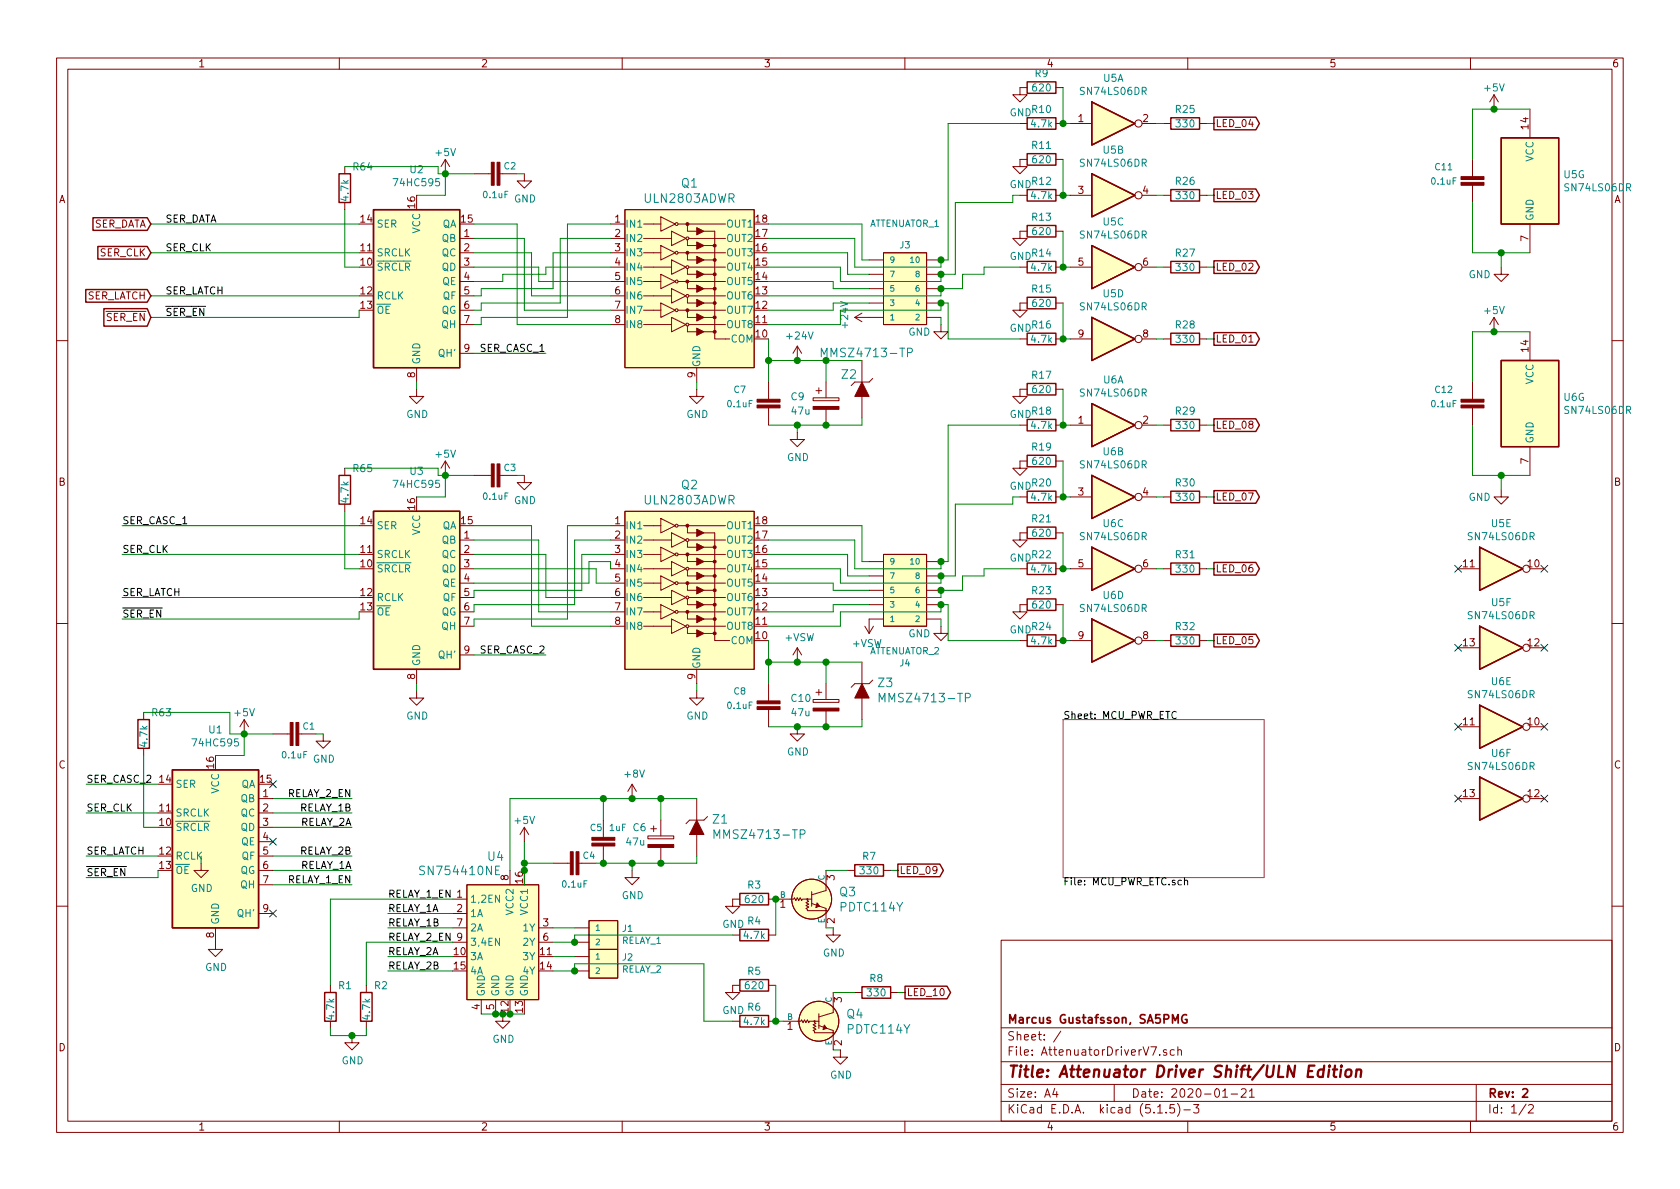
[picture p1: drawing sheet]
<svg xmlns="http://www.w3.org/2000/svg" width="297mm" height="210mm" viewBox="0 0 297 210" stroke-linecap="round" stroke-linejoin="round" font-family="sans-serif">
<g fill="none" stroke="#840000" stroke-width=".18">
<path d="M10 10.3h277v189.9h-277zM12 12.2h273v186.1h-273zM60 10.3v1.9M110 10.3v1.9M160 10.3v1.9M181.6 15.5h-1.3v1.3h1.3l-1.3 1.2-1.2-1.2h1.2M186.7 15.5h1.3M210 10.3v1.9M260 10.3v1.9M264.2 16.8l-.8 1.2M264.2 16.8v2.5M264.2 16.8l.7 1.2"/>
<path d="M270.5 19.3v5.1M61 29.5v1.2M61 35.8v1.3M78.7 28.2l-.7 1.3M78.7 28.2v2.5M78.7 28.2l.8 1.3M83.8 30.7h3.1M88.4 30.7h3M92.7 30.7v1.3h1.3l-1.3 1.3-1.3-1.3h1.3M107.9 39.6h2.6M110.5 37.1h22.8v27.9h-22.8zM113.8 39.6h3"/>
<path d="M116.8 38.3l2.6 1.3-2.6 1.3zM119.9 39.6h1.5M121.5 39.7v1.2h1.7M121.8 39.6h6.5M180.3 21.8h1.3M180.3 34.5h1.3M181.6 28.2h-1.3v1.3h1.3l-1.3 1.2-1.2-1.2h1.2M186.7 21.8h1.3M186.7 34.5h1.3M186.7 28.2h1.3M189.2 21.8h3.8M189.2 34.5h3.8"/>
<path d="M201.9 21.8h2.6M201.9 34.5h2.6M205.7 21.8h1.3M205.7 34.5h1.3M212.1 21.8h1.3M212.1 34.5h1.3M260.3 28.2v3M260.3 32.8v3M270.5 39.6v5.1M81.3 47.2h2.5M81.3 42.2h2.5M81.3 44.7h2.5"/>
<path d="M81.3 49.8h2.5M81.3 52.3h2.5M81.3 54.9h2.5M81.3 57.4h2.5M107.9 47.2h2.6M107.9 42.2h2.6M107.9 44.7h2.6M107.9 49.8h2.6M107.9 52.3h2.6M107.9 54.9h2.6M107.9 57.4h2.6M113.8 47.2h4.9"/>
<path d="M113.8 42.2h4.9M113.8 44.7h3M113.8 49.8h3M113.8 52.3h4.9M113.8 54.9h3M113.8 57.4h4.9M116.8 53.6l2.6 1.3-2.6 1.2zM116.8 48.5l2.6 1.3-2.6 1.2zM116.8 43.4l2.6 1.3-2.6 1.3zM118.7 56.1l2.6 1.3-2.6 1.3zM118.7 51l2.6 1.3-2.6 1.3zM118.7 46l2.6 1.2-2.6 1.3z"/>
<path d="M118.7 40.9l2.6 1.3-2.6 1.2zM119.9 44.7h1.5M119.9 49.8h1.5M119.9 54.9h1.5M121.5 57.7v1h1.7M121.5 55v1.1h1.7M121.5 52.6v1h1.7M121.5 49.9v1.1h1.7M121.5 47.5v1h1.7M121.5 44.8v1.2h1.7M121.5 42.4v1h1.7M121.8 47.2h6.5"/>
<path d="M121.8 42.2h6.5M121.8 44.7h6.5M121.8 49.8h6.5M121.8 52.3h6.5M121.8 54.9h6.5M121.8 57.4h6.5M124.5 40.9h1.9v19h2.6M124.5 53.6h1.9M124.5 56.1h1.9M124.5 51h1.9M124.5 48.5h1.9M124.5 46h1.9"/>
<path d="M124.5 58.7h1.9M124.5 43.4h1.9M151.1 56.1l1.3 .8M151.1 56.1h5.1M152.4 55.4l-1.3 .7M153.7 53.6h2.5M153.7 51h2.5M153.7 48.5h2.5M153.7 46h2.5M156.2 44.7h7.6v12.7h-7.6zM163.8 53.6h2.6M163.8 56.1h2.6"/>
<path d="M163.8 51h2.6M163.8 48.5h2.6M163.8 46h2.6M166.4 57.4v1.3h1.2l-1.2 1.2-1.3-1.2h1.3M180.3 59.9h1.3M180.3 47.2h1.3M181.6 53.6h-1.3v1.3h1.3l-1.3 1.2-1.2-1.2h1.2M181.6 40.9h-1.3v1.3h1.3l-1.3 1.2-1.2-1.2h1.2M186.7 59.9h1.3M186.7 47.2h1.3M186.7 53.6h1.3M186.7 40.9h1.3"/>
<path d="M189.2 59.9h3.8M189.2 47.2h3.8M201.9 59.9h2.6M201.9 47.2h2.6M205.7 59.9h1.3M205.7 47.2h1.3M212.1 59.9h1.3M212.1 47.2h1.3M264.2 56.1v2.6M264.2 56.1l-.8 1.3M264.2 56.1l.7 1.3M265.4 47.2v1.3h1.3l-1.3 1.3-1.2-1.3h1.2"/>
<path d="M270.5 58.7v5M10 60.2h2M73.7 68.8v1.3h1.2l-1.2 1.3-1.3-1.3h1.3M73.7 65v2.6M81.3 62.5h2.5M123.2 68.8v1.3h1.3l-1.3 1.3-1.3-1.3h1.3M123.2 65v2.6M135.9 67.6v3M135.9 72.1v3.1M141 76.4v1.3h1.2l-1.2 1.3-1.3-1.3h1.3M141 61.2l-.8 1.3M141 61.2v2.5"/>
<path d="M141 61.2l.7 1.3M143.8 70.4h4.5v.5h-4.5zM144.3 69.1h1M144.8 68.6v1M146 67.6v2.8M146 72.4v2.8M152.4 63.7v3.9M152.4 70.1v3.8M154.3 66.9l-.6 .7h-2.6l-.6 .6M180.3 75.2h1.3M181.6 68.8h-1.3v1.3h1.3l-1.3 1.3-1.2-1.3h1.2M186.7 68.8h1.3"/>
<path d="M186.7 75.2h1.3M189.2 75.2h3.8M201.9 75.2h2.6M205.7 75.2h1.3M212.1 75.2h1.3M260.3 67.6v3M260.3 72.1v3.1M270.5 79v5.1M285 60.2h2M61 82.8v1.3M61 89.1v1.3M78.7 81.5v2.6"/>
<path d="M78.7 81.5l-.7 1.3M78.7 81.5l.8 1.3M81.3 98h2.5M81.3 95.5h2.5M83.8 84.1h3.1M88.4 84.1h3M92.7 84.1v1.2h1.3l-1.3 1.3-1.3-1.3h1.3M107.9 98h2.6M107.9 95.5h2.6M107.9 93h2.6M110.5 90.4h22.8v28h-22.8zM113.8 98h3"/>
<path d="M113.8 95.5h4.9M113.8 93h3M116.8 96.8l2.6 1.2-2.6 1.3zM116.8 91.7l2.6 1.3-2.6 1.2zM118.7 99.3l2.6 1.3-2.6 1.2zM118.7 94.2l2.6 1.3-2.6 1.3zM119.9 98h1.5M119.9 93h1.5M121.5 98.2v1.1h1.7M121.5 95.8v1h1.7M121.5 93.1v1.1h1.7M121.8 98h6.5"/>
<path d="M121.8 95.5h6.5M121.8 93h6.5M124.5 94.2h1.9v19.1h2.6M124.5 99.3h1.9M124.5 96.8h1.9M153.7 99.3h2.5M156.2 98h7.6v12.7h-7.6zM163.8 99.3h2.6M180.3 87.9h1.3M181.6 81.5h-1.3v1.3h1.3l-1.3 1.3-1.2-1.3h1.2M181.6 94.2h-1.3v1.3h1.3l-1.3 1.3-1.2-1.3h1.2M186.7 94.2h1.3"/>
<path d="M186.7 87.9h1.3M186.7 81.5h1.3M189.2 87.9h3.8M201.9 87.9h2.6M205.7 87.9h1.3M212.1 87.9h1.3M265.4 86.6v1.3h1.3l-1.3 1.2-1.2-1.2h1.2M10 110.3h2M73.7 118.4v2.5M81.3 100.6h2.5M81.3 110.7h2.5M81.3 108.2h2.5"/>
<path d="M81.3 105.7h2.5M81.3 103.1h2.5M81.3 115.8h2.5M107.9 100.6h2.6M107.9 110.7h2.6M107.9 108.2h2.6M107.9 105.7h2.6M107.9 103.1h2.6M113.8 100.6h4.9M113.8 110.7h4.9M113.8 108.2h3M113.8 105.7h4.9"/>
<path d="M113.8 103.1h3M116.8 106.9l2.6 1.3-2.6 1.3zM116.8 101.8l2.6 1.3-2.6 1.3zM118.7 109.5l2.6 1.2-2.6 1.3zM118.7 104.4l2.6 1.3-2.6 1.2zM119.9 108.2h1.5M119.9 103.1h1.5M121.5 111v1h1.7M121.5 108.3v1.2h1.7M121.5 105.9v1h1.7M121.5 103.2v1.2h1.7M121.5 100.8v1h1.7"/>
<path d="M121.8 100.6h6.5M121.8 110.7h6.5M121.8 108.2h6.5M121.8 105.7h6.5M121.8 103.1h6.5M123.2 118.4v2.5M124.5 112h1.9M124.5 109.5h1.9M124.5 106.9h1.9M124.5 104.4h1.9M124.5 101.8h1.9M141 114.5v2.6"/>
<path d="M141 114.5l-.8 1.3M141 114.5l.7 1.3M152.4 117.1v3.8M152.9 110.7l.8 1.3M153.7 106.9h2.5M153.7 104.4h2.5M153.7 101.8h2.5M154.4 110.7l-.7 1.3M156.2 109.5h-2.5v2.5M163.8 109.5h2.6M163.8 106.9h2.6M163.8 104.4h2.6"/>
<path d="M163.8 101.8h2.6M166.4 110.7v1.3h1.2l-1.2 1.3-1.3-1.3h1.3M180.3 113.3h1.3M180.3 100.6h1.3M181.6 106.9h-1.3v1.3h1.3l-1.3 1.3-1.2-1.3h1.2M186.7 113.3h1.3M186.7 100.6h1.3M186.7 106.9h1.3M189.2 113.3h3.8M189.2 100.6h3.8M201.9 113.3h2.6M201.9 100.6h2.6"/>
<path d="M205.7 113.3h1.3M205.7 100.6h1.3M212.1 113.3h1.3M212.1 100.6h1.3M257.8 100.6h3.8M257.8 114.5h3.8M270.5 100.6h2.5M270.5 114.5h2.5M285 110.3h2M25.4 126v1.2M25.4 132.3v1.3M43.2 127.2l-.8 1.3"/>
<path d="M43.2 127.2v2.6M43.2 127.2l.7 1.3M48.3 129.8h3M52.8 129.8h3.1M57.1 129.8v1.3h1.3l-1.3 1.2-1.2-1.2h1.2M73.7 122.2v1.2h1.2l-1.2 1.3-1.3-1.3h1.3M111.8 138.7l-.8 1.2M111.8 138.7v2.5M111.8 138.7l.7 1.2M123.2 122.2v1.2h1.3l-1.3 1.3-1.3-1.3h1.3M135.9 120.9v3M135.9 125.5v3"/>
<path d="M141 128.5v1.3h1.2l-1.2 1.3-1.3-1.3h1.3M143.8 123.7h4.5v.5h-4.5zM144.3 122.4h1M144.8 121.9v1M146 120.9v2.8M146 125.7v2.8M152.4 123.4v3.8M154.3 120.3l-.6 .6h-2.6l-.6 .6M257.8 128.5h3.8M270.5 128.5h2.5M35.6 152.6v1.3h1.2l-1.2 1.3-1.3-1.3h1.3M45.7 141.2h2.6"/>
<path d="M45.7 143.8h2.6M45.7 146.3h2.6M45.7 148.8h2.6M45.7 151.4h2.6M45.7 153.9h2.6M45.7 156.5h2.6M80 159h2.5M82.5 156.5h12.7v20.3h-12.7zM90.2 153.9v2.6M92.7 146.3l-.8 1.3M92.7 146.3v2.5M92.7 146.3l.8 1.3"/>
<path d="M97.8 152.6h3M102.4 152.6h3M106.7 145v3.1M106.7 149.6v3M111.8 153.9v1.3h1.2l-1.2 1.3-1.3-1.3h1.3M114.6 147.8h4.5v.5h-4.5zM115.1 146.6h1M115.6 146v1.1M116.8 145v2.8M116.8 149.9v2.7M123.2 141.2v3.8M123.2 147.6v3.8"/>
<path d="M125.1 144.4l-.6 .6h-2.6l-.6 .7M130.8 159h-1.3v1.3h1.3l-1.3 1.2-1.2-1.2h1.2M135.9 159h4.4l.2-.3 .2 .6 .3-.6 .2 .6 .3-.6 .2 .6 .2-.3h1.6M142.7 159v.3l.3 .1-.5 .2 .5 .3-.5 .2 .5 .3-.5 .2 .2 .2v.2h3.3M143.5 159.8l2.5 .8v3.5M143.5 157.7v2.6M146 153.9v3.6l-2.5 .7M149.9 153.9h1.2M156.2 153.9h1.3M257.8 141.2h3.8M270.5 141.2h2.5M10 160.2h2"/>
<path d="M38.1 164.1v3.8h1.3l-1.3 1.3-1.3-1.3h1.3M45.7 161.5h2.6M58.4 174.2v1.3M64.8 174.2v1.3M80 161.5h2.5M80 164.1h2.5M80 166.6h2.5M85.1 176.8v2.5M87.6 176.8v2.5M88.9 179.3v1.3h1.3l-1.3 1.3-1.3-1.3h1.3M95.2 164.1h2.6M95.2 166.6h2.6"/>
<path d="M101.6 164.1h2.5M101.6 166.6h2.5M101.6 169.2h2.5M101.6 171.7h2.5M104.1 162.8h5.1v5.1h-5.1zM104.1 167.9h5.1v5.1h-5.1zM129.5 165.3h1.3M130.8 174.2h-1.3v1.3h1.3l-1.3 1.3-1.2-1.3h1.2M135.9 174.2h1.3M135.9 165.3h1.3M144.8 179.3v2.6M147.3 164.1v1.2h1.3l-1.3 1.3-1.3-1.3h1.3"/>
<path d="M147.3 175.5v3.6l-2.5 .7M151.1 175.5h1.3M157.5 175.5h1.2M177 166.3h108v32h-108zM285 160.2h2M58.4 180.6v1.3M60 198.3v1.9M62.2 183.1v1.3h1.3l-1.3 1.3-1.2-1.3h1.2M64.8 180.6v1.3M110 198.3v1.9M129.5 180.6h1.3M135.9 180.6h1.3"/>
<path d="M138.4 180.6h3.2l.1-.3 .3 .5 .2-.5 .3 .5 .2-.5 .3 .5 .1-.2h1.7M144 180.6v.2l.3 .2-.5 .2 .5 .3-.5 .2 .5 .3-.5 .2 .2 .2v.2h3.3M144.8 181.4l2.5 .8v3.5M148.6 185.7v1.2h1.3l-1.3 1.3-1.3-1.3h1.3M160 198.3v1.9M177 194.8h108M177 191.8h108M177 187.8h108M177 181.8h108M186.5 192.5l-.4 1h1M186.8 193v1M187.6 182.3l-1.3 2"/>
<path d="M197 191.8v3M204.7 196.8h.8M205.1 186.5v.1M206.2 196.7v.1M206.2 185.7l-.3-.1-.2 .2 .1 .2 .4 .2v.3h-.5M207.6 195.3h-.7l-.1 .7 .2-.1 .5 .1 .2 .2-.1 .5-.2 .1-.6-.1M207.6 185.7l-.4-.1-.3 .3 .1 .6 .2 .1 .4-.1M208.2 195.1a1.71 1.71 0 0 1 0 2.3M208.3 185.7l.2-.1 .3 .1 .1 .9M208.3 185.1v1.5M209.3 196.3h1.2M210 198.3v1.9"/>
<path d="M211 195.3h1l-.5 .6 .4 .1v.7l-.2 .1-.7-.1M216.2 193l.4-.5v1.5M216.2 194h.8M217.7 193.5h1.1M219.5 192.7l.2-.2h.3l.3 .2v.3v.2l-.9 .8h.9M220.9 193l.4-.5v1.5M220.9 194h.9M260 198.3v1.9M261 191.8v6.5M269.8 195.2l-1.2 2M270.3 195.5l.2-.2h.3l.3 .5-.9 1h.9"/>
<circle cx="119.6" cy="39.6" r=".25"/>
<circle cx="201.3" cy="34.5" r=".63"/>
<circle cx="201.3" cy="21.8" r=".63"/>
<circle cx="119.6" cy="54.9" r=".25"/>
<circle cx="119.6" cy="49.8" r=".25"/>
<circle cx="119.6" cy="44.7" r=".25"/>
<circle cx="121.5" cy="57.4" r=".25"/>
<circle cx="121.5" cy="47.2" r=".25"/>
<circle cx="121.5" cy="52.3" r=".25"/>
<circle cx="121.5" cy="42.2" r=".25"/>
<circle cx="201.3" cy="59.9" r=".63"/>
<circle cx="201.3" cy="47.2" r=".63"/>
<circle cx="201.3" cy="75.2" r=".63"/>
<circle cx="119.6" cy="93" r=".25"/>
<circle cx="119.6" cy="98" r=".25"/>
<circle cx="121.5" cy="95.5" r=".25"/>
<circle cx="201.3" cy="87.9" r=".63"/>
<circle cx="119.6" cy="103.1" r=".25"/>
<circle cx="119.6" cy="108.2" r=".25"/>
<circle cx="121.5" cy="100.6" r=".25"/>
<circle cx="121.5" cy="105.7" r=".25"/>
<circle cx="121.5" cy="110.7" r=".25"/>
<circle cx="201.3" cy="100.6" r=".63"/>
<circle cx="201.3" cy="113.3" r=".63"/>
<circle cx="269.9" cy="100.6" r=".63"/>
<circle cx="269.9" cy="114.5" r=".63"/>
<circle cx="269.9" cy="128.5" r=".63"/>
<circle cx="142.7" cy="159" r=".1"/>
<circle cx="143.5" cy="159" r="3.5"/>
<circle cx="269.9" cy="141.2" r=".63"/>
<circle cx="146.1" cy="161" r=".08"/>
<circle cx="144" cy="180.6" r=".1"/>
<circle cx="144.8" cy="180.6" r="3.5"/>
<circle cx="147.3" cy="182.6" r=".08"/>
</g>
<path d="M209.8 179.5a.73 .73 0 0 0-.9 .5 .73 .73 0 0 0 .5 .9l.5-.1v-.5h-.3M207.3 180.9v-1.5l.5 1.1 .5-1.1v1.5M269.2 192.7l.3-.2h.3l.3 .5-.9 1h.9" fill="none" stroke="#840000" stroke-width=".3"/>
<path d="M234 189.2a.68 .68 0 0 0-1 .3v.6l.1 .2 .2 .1 .6-.1M234.1 188.4l-.2 2M235 189.1l-.2 1.3M235.1 188.4v.2l.1-.1-.1-.1v.2M235.7 189.1h.7M236 188.4l-.2 1.8 .1 .1 .4 .1M237.1 189.1l-.2 1.3M237.2 188.4v.2M238 189.3a.53 .53 0 0 1 .6-.2 .53 .53 0 0 1 .4 .4l-.1 .6a.54 .54 0 0 1-.5 .4 .54 .54 0 0 1-.6-.4zM239.9 189.3a.5 .5 0 0 1 .8 .1l-.1 1M239.9 189.1l-.2 1.3" fill="none" stroke="#840000" stroke-width=".41"/>
<path d="M188 127.2h35.5v28h-35.5z" fill="none" stroke="#840084" stroke-width=".18"/>
<path d="M208 125.9a.6 .6 0 0 0-.9 .5 .6 .6 0 0 0 .6 .7l.3-.2M209.4 155.8l.2-.2 .3 .1 .1 .8M209.4 155.2v1.3" fill="none" stroke="#000" stroke-width=".18"/>
<g fill="none" stroke="#840000" stroke-width=".25">
<path d="M181.6 14.5h5.1v2h-5.1zM193 18l7.7 3.8-7.7 3.8zM16.4 38.5h9.6l.7 1.1-.7 1.1h-9.6zM59.9 30.7h2.1v5.1h-2.1zM66 37.1h15.3v27.9h-15.3zM181.6 20.8h5.1v2.1h-5.1zM181.6 39.9h5.1v2h-5.1zM181.6 27.2h5.1v2h-5.1zM181.6 33.5h5.1v2.1h-5.1zM193 30.7l7.7 3.8-7.7 3.8zM207 33.5h5.1v2.1h-5.1zM207 20.8h5.1v2.1h-5.1z"/>
<path d="M214.6 20.7h7.4l.7 1.1-.7 1.2h-7.4zM214.6 33.4h7.4l.7 1.1-.7 1.2h-7.4zM265.4 24.4h10.2v15.2h-10.2zM15.2 51.2h10.8l.7 1.1-.7 1.1h-10.8zM17.3 43.6h8.7l.7 1.1-.7 1.1h-8.7zM18.4 54.6h7.6l.7 1.5-.7 1.6h-7.6zM181.6 52.6h5.1v2h-5.1zM181.6 58.9h5.1v2.1h-5.1zM181.6 46.2h5.1v2.1h-5.1zM193 56.1l7.7 3.8-7.7 3.8zM193 43.4l7.7 3.8-7.7 3.8zM207 58.9h5.1v2.1h-5.1z"/>
<path d="M207 46.2h5.1v2.1h-5.1zM214.6 46.1h7.4l.7 1.1-.7 1.2h-7.4zM214.6 58.8h7.4l.7 1.1-.7 1.2h-7.4zM181.6 67.8h5.1v2h-5.1zM181.6 74.2h5.1v2h-5.1zM193 71.4l7.7 3.8-7.7 3.8zM207 74.2h5.1v2h-5.1zM214.6 74.1h7.4l.7 1.1-.7 1.1h-7.4zM265.4 63.7h10.2v15.3h-10.2zM59.9 84.1h2.1v5h-2.1zM66 90.4h15.3v28h-15.3zM181.6 93.2h5.1v2h-5.1z"/>
<path d="M181.6 86.9h5.1v2h-5.1zM181.6 80.5h5.1v2h-5.1zM181.6 99.6h5.1v2h-5.1zM193 96.8l7.7 3.8-7.7 3.8zM193 84.1l7.7 3.8-7.7 3.8zM207 99.6h5.1v2h-5.1zM207 86.9h5.1v2h-5.1zM214.6 86.8h7.4l.7 1.1-.7 1.1h-7.4zM214.6 99.5h7.4l.7 1.1-.7 1.1h-7.4zM261.6 96.8l7.6 3.8-7.6 3.8zM181.6 112.3h5.1v2h-5.1zM181.6 105.9h5.1v2h-5.1z"/>
<path d="M193 109.5l7.7 3.8-7.7 3.8zM207 112.3h5.1v2h-5.1zM214.6 112.2h7.4l.7 1.1-.7 1.1h-7.4zM261.6 110.7l7.6 3.8-7.6 3.9zM24.4 127.2h2v5.1h-2zM30.5 136.1h15.2v28h-15.2zM261.6 137.4l7.6 3.8-7.6 3.8zM261.6 124.7l7.6 3.8-7.6 3.8zM130.8 158h5.1v2h-5.1zM151.1 152.9h5.1v2h-5.1zM158.7 152.8h7.5l.6 1.1-.6 1.1h-7.5zM57.4 175.5h2v5.1h-2z"/>
<path d="M63.8 175.5h2v5.1h-2zM130.8 173.2h5.1v2.1h-5.1zM130.8 179.6h5.1v2h-5.1zM130.8 164.3h5.1v2.1h-5.1zM152.4 174.5h5.1v2h-5.1zM160 174.4h7.4l.7 1.1-.7 1.1h-7.4z"/>
</g>
<g fill="#ffffc2" stroke="#ffffc2" stroke-width=".18">
<path d="M193 109.5l7.7 3.8-7.7 3.8z"/>
<path d="M261.6 96.8l7.6 3.8-7.6 3.8z"/>
<path d="M193 18l7.7 3.8-7.7 3.8z"/>
<path d="M82.5 156.5h12.7v20.3h-12.7z"/>
<path d="M193 96.8l7.7 3.8-7.7 3.8z"/>
<path d="M156.2 44.7h7.6v12.7h-7.6z"/>
<path d="M30.5 136.1h15.2v28h-15.2z"/>
<path d="M66 37.1h15.3v27.9h-15.3z"/>
<path d="M193 30.7l7.7 3.8-7.7 3.8z"/>
<path d="M265.4 24.4h10.2v15.2h-10.2z"/>
<path d="M110.5 37.1h22.8v27.9h-22.8z"/>
<path d="M110.5 90.4h22.8v28h-22.8z"/>
<path d="M193 71.4l7.7 3.8-7.7 3.8z"/>
<path d="M193 84.1l7.7 3.8-7.7 3.8z"/>
<path d="M104.1 162.8h5.1v5.1h-5.1z"/>
<path d="M104.1 167.9h5.1v5.1h-5.1z"/>
<path d="M261.6 137.4l7.6 3.8-7.6 3.8z"/>
<path d="M261.6 124.7l7.6 3.8-7.6 3.8z"/>
<path d="M193 56.1l7.7 3.8-7.7 3.8z"/>
<path d="M193 43.4l7.7 3.8-7.7 3.8z"/>
<path d="M261.6 110.7l7.6 3.8-7.6 3.9z"/>
<path d="M66 90.4h15.3v28h-15.3z"/>
<path d="M265.4 63.7h10.2v15.3h-10.2z"/>
<path d="M156.2 98h7.6v12.7h-7.6z"/>
<circle cx="143.5" cy="159" r="3.5"/>
<circle cx="144.8" cy="180.6" r="3.5"/>
</g>
<g fill="#840000" stroke="#840000" stroke-width=".18">
<path d="M144.5 159.7l.4 .6-.7 .2z"/>
<path d="M145.7 181.2l.5 .7-.7 .2z"/>
<path d="M133.9 71.6h4v.5h-4z"/>
<path d="M133.9 70.6h4v.5h-4z"/>
<path d="M123.2 145l1.3 2.6h-2.6z"/>
<path d="M104.6 149.1h4.1v.5h-4.1z"/>
<path d="M104.6 148.1h4.1v.5h-4.1z"/>
<path d="M152.4 67.6l1.3 2.5h-2.6z"/>
<path d="M114.6 149.3h4.5v.6h-4.5z"/>
<path d="M143.8 125.2h4.5v.5h-4.5z"/>
<path d="M143.8 71.9h4.5v.5h-4.5z"/>
<path d="M258.3 32.3h4.1v.5h-4.1z"/>
<path d="M258.3 31.2h4.1v.5h-4.1z"/>
<path d="M52.3 127.8h.5v4h-.5z"/>
<path d="M51.3 127.8h.5v4h-.5z"/>
<path d="M87.9 28.7h.5v4.1h-.5z"/>
<path d="M86.9 28.7h.5v4.1h-.5z"/>
<path d="M101.9 150.6h.5v4.1h-.5z"/>
<path d="M100.8 150.6h.5v4.1h-.5z"/>
<path d="M123.2 58l1.3 .7-1.3 .6z"/>
<path d="M123.2 55.5l1.3 .6-1.3 .7z"/>
<path d="M123.2 53l1.3 .6-1.3 .6z"/>
<path d="M123.2 50.4l1.3 .6-1.3 .7z"/>
<path d="M123.2 47.9l1.3 .6-1.3 .6z"/>
<path d="M123.2 45.3l1.3 .7-1.3 .6z"/>
<path d="M123.2 42.8l1.3 .6-1.3 .7z"/>
<path d="M123.2 40.3l1.3 .6-1.3 .6z"/>
<path d="M123.2 111.4l1.3 .6-1.3 .6z"/>
<path d="M123.2 108.8l1.3 .7-1.3 .6z"/>
<path d="M123.2 106.3l1.3 .6-1.3 .7z"/>
<path d="M123.2 103.8l1.3 .6-1.3 .6z"/>
<path d="M123.2 101.2l1.3 .6-1.3 .7z"/>
<path d="M123.2 98.7l1.3 .6-1.3 .6z"/>
<path d="M123.2 96.1l1.3 .7-1.3 .6z"/>
<path d="M123.2 93.6l1.3 .6-1.3 .7z"/>
<path d="M133.9 125h4v.5h-4z"/>
<path d="M133.9 123.9h4v.6h-4z"/>
<path d="M258.3 71.6h4.1v.5h-4.1z"/>
<path d="M258.3 70.6h4.1v.5h-4.1z"/>
<path d="M87.9 82h.5v4.1h-.5z"/>
<path d="M86.9 82h.5v4.1h-.5z"/>
<path d="M152.4 120.9l1.3 2.5h-2.6z"/>
<circle cx="121.5" cy="54.9" r=".25"/>
<circle cx="121.5" cy="49.8" r=".25"/>
<circle cx="121.5" cy="44.7" r=".25"/>
<circle cx="121.5" cy="39.6" r=".25"/>
<circle cx="126.4" cy="58.7" r=".25"/>
<circle cx="126.4" cy="56.1" r=".25"/>
<circle cx="126.4" cy="53.6" r=".25"/>
<circle cx="126.4" cy="51" r=".25"/>
<circle cx="126.4" cy="48.5" r=".25"/>
<circle cx="126.4" cy="46" r=".25"/>
<circle cx="126.4" cy="43.4" r=".25"/>
<circle cx="121.5" cy="108.2" r=".25"/>
<circle cx="121.5" cy="103.1" r=".25"/>
<circle cx="121.5" cy="98" r=".25"/>
<circle cx="121.5" cy="93" r=".25"/>
<circle cx="126.4" cy="112" r=".25"/>
<circle cx="126.4" cy="109.5" r=".25"/>
<circle cx="126.4" cy="106.9" r=".25"/>
<circle cx="126.4" cy="104.4" r=".25"/>
<circle cx="126.4" cy="101.8" r=".25"/>
<circle cx="126.4" cy="99.3" r=".25"/>
<circle cx="126.4" cy="96.8" r=".25"/>
</g>
<path d="M145.2 63.1v-1.5l.5 1.1 .5-1.1v1.5M160.5 62.4l.7-.1 .1-.2-.1-.4-.2-.1h-.5v1.5M155.4 124.1v-1.5l.6 1.1 .5-1.1v1.5M170.7 123.4l.7-.1 .2-.2-.1-.4-.2-.1h-.6v1.5M126.2 148.3v-1.6l.5 1.1 .6-1.1v1.6M141.5 147.5l.7-.1 .1-.2v-.3l-.2-.2h-.6v1.6" fill="none" stroke="#008484" stroke-width=".18"/>
<g fill="none" stroke="#008400" stroke-width=".18">
<path d="M188 15.5v6.3h1.2M270.5 19.3h-10.2v8.9M26.7 39.6h36.8M61 37.1v10.1h2.5M61 29.5h16.5v1.2h6.3M78.7 30.7v3.8h-5M83.8 39.6h7.6v17.8h16.5M91.4 30.7h1.3M107.9 39.6h-7.6v16.5h-15.2v1.3h-1.3M135.9 39.6h16.5v6.4h1.3M180.3 21.8h-12.7v24.2h-1.2v1.2h-15.3v-5h-15.2M180.3 34.5h-1.2v1.3h-10.2v12.7h-2.5v1.3h-17.8v-2.6h-12.7"/>
<path d="M188 28.2v6.3h1.2M204.5 21.8h1.2M204.5 34.5h1.2M213.4 21.8h1.2M213.4 34.5h1.2M260.3 35.8v8.9h10.2M26.7 44.7h36.8M26.7 52.3h36.8M63.5 54.9v1.2h-36.8M83.8 47.2h11.4v2.6h12.7M83.8 44.7h10.2v7.6h13.9M83.8 42.2h8.9v12.7h15.2"/>
<path d="M107.9 47.2h-11.4v1.3h-7.6v1.3h-5.1M107.9 44.7h-10.1v6.3h-12.7v1.3h-1.3M107.9 42.2h-8.8v11.4h-14v1.3h-1.3M135.9 44.7h14v3.8h3.8M135.9 49.8h11.4v1.2h6.4M135.9 57.4h12.7M135.9 59.9v7.7M148.6 54.9h17.8v-1.3h1.2v6.3h12.7M153.7 53.6h-6.4v1.3h-11.4M166.4 56.1v1.3M180.3 47.2h-6.3v1.3h-3.8v2.5h-3.8v1.3h-30.5M188 40.9v6.3h1.2"/>
<path d="M188 53.6v6.3h1.2M204.5 47.2h1.2M204.5 59.9h1.2M213.4 47.2h1.2M213.4 59.9h1.2M265.4 44.7v2.5M270.5 58.7h-10.2v8.9M73.7 67.6v1.2M83.8 62.5h12.7M123.2 67.6v1.2M135.9 63.7h16.5M141 75.2v1.2"/>
<path d="M146 63.7v3.9M152.4 73.9v1.3h-16.5M180.3 75.2h-12.7v24.1h-1.2v1.3h-15.3v-5.1h-15.2M188 68.8v6.4h1.2M204.5 75.2h1.2M213.4 75.2h1.2M260.3 75.2v8.9h10.2M21.6 93h41.9M21.6 98h41.9M61 82.8h16.5v1.3h6.3M61 90.4v10.2h2.5M78.7 84.1v3.8h-5"/>
<path d="M83.8 95.5h11.4v12.7h12.7M83.8 93h10.2v17.7h13.9M83.8 98h12.7v7.7h11.4M91.4 84.1h1.3M107.9 98h-5v6.4h-19.1v1.3M107.9 95.5h-6.3v11.4h-17.8v1.3M107.9 93h-7.6v16.5h-16.5v1.2M135.9 93h16.5v6.3h1.3M135.9 98h14v3.8h3.8M180.3 87.9h-1.2v1.2h-10.2v12.7h-2.5v1.3h-17.8v-2.5h-12.7M188 94.2v6.4h1.2M188 81.5v6.4h1.2"/>
<path d="M204.5 87.9h1.2M213.4 87.9h1.2M265.4 84.1v2.5M21.6 105.7h41.9M63.5 108.2v1.3h-41.9M83.8 100.6h21.6v2.5h2.5M83.8 115.8h12.7M107.9 100.6v-1.3h-3.8v3.8h-20.3M135.9 110.7h12.7v-2.5h17.8v-1.3h1.2v6.4h12.7M135.9 103.1h11.4v1.3h6.4M135.9 113.3v7.6M135.9 117.1h16.5"/>
<path d="M146 117.1v3.8M153.7 106.9h-6.4v1.3h-11.4M166.4 109.5v1.2M180.3 100.6h-6.3v1.2h-3.8v2.6h-3.8v1.3h-30.5M188 106.9v6.4h1.2M204.5 100.6h1.2M204.5 113.3h1.2M213.4 100.6h1.2M213.4 113.3h1.2M15.2 138.7h12.7M25.4 126h15.2v3.8h7.7M25.4 133.6v12.7h2.5"/>
<path d="M43.2 129.8v3.8h-5.1M55.9 129.8h1.2M73.7 120.9v1.3M123.2 120.9v1.3M152.4 127.2v1.3h-16.5M15.2 151.4h12.7M15.2 143.8h12.7M27.9 153.9v1.3h-12.7M48.3 153.9h13.9M48.3 141.2h13.9M48.3 146.3h13.9M48.3 151.4h13.9"/>
<path d="M48.3 143.8h13.9M48.3 156.5h13.9M80 159h-21.6v15.2M92.7 152.6h5.1M92.7 148.8v5.1M106.7 141.2v3.8M111.8 152.6v1.3M116.8 141.2v3.8M123.2 151.4v1.2h-17.8M123.2 141.2h-33v12.7M137.2 159v6.3M146 153.9h3.9"/>
<path d="M157.5 153.9h1.2M68.6 171.7h11.4M68.6 169.2h11.4M68.6 164.1h11.4M68.6 161.5h11.4M80 166.6h-15.2v7.6M85.1 179.3h3.8M90.2 179.3h2.5M97.8 171.7h3.8v-1.3h22.9v10.2h5M97.8 169.2h3.8M97.8 164.1h3.8M129.5 165.3h-27.9v1.3h-3.8"/>
<path d="M137.2 174.2v6.4h1.2M146 164.1h1.3M147.3 175.5h3.8M158.7 175.5h1.3M58.4 181.9v1.2h6.4v-1.2M147.3 185.7h1.3"/>
</g>
<g fill="#008400" stroke="#008400" stroke-width=".25">
<circle cx="166.4" cy="48.5" r=".51"/>
<circle cx="146.1" cy="75.2" r=".51"/>
<circle cx="135.9" cy="117.1" r=".51"/>
<circle cx="90.2" cy="179.3" r=".51"/>
<circle cx="166.4" cy="51" r=".51"/>
<circle cx="166.4" cy="46" r=".51"/>
<circle cx="188" cy="113.3" r=".51"/>
<circle cx="188" cy="100.6" r=".51"/>
<circle cx="265.4" cy="84.1" r=".51"/>
<circle cx="188" cy="87.9" r=".51"/>
<circle cx="264.2" cy="58.7" r=".51"/>
<circle cx="188" cy="75.2" r=".51"/>
<circle cx="188" cy="59.9" r=".51"/>
<circle cx="146.1" cy="117.1" r=".51"/>
<circle cx="188" cy="47.2" r=".51"/>
<circle cx="188" cy="34.5" r=".51"/>
<circle cx="188" cy="21.8" r=".51"/>
<circle cx="166.4" cy="101.8" r=".51"/>
<circle cx="106.7" cy="141.2" r=".51"/>
<circle cx="141" cy="117.1" r=".51"/>
<circle cx="265.4" cy="44.7" r=".51"/>
<circle cx="137.2" cy="159" r=".51"/>
<circle cx="264.2" cy="19.3" r=".51"/>
<circle cx="92.7" cy="152.6" r=".51"/>
<circle cx="62.2" cy="183.1" r=".51"/>
<circle cx="141" cy="128.5" r=".51"/>
<circle cx="87.6" cy="179.3" r=".51"/>
<circle cx="166.4" cy="99.3" r=".51"/>
<circle cx="78.7" cy="30.7" r=".51"/>
<circle cx="166.4" cy="104.4" r=".51"/>
<circle cx="135.9" cy="63.7" r=".51"/>
<circle cx="166.4" cy="106.9" r=".51"/>
<circle cx="141" cy="63.7" r=".51"/>
<circle cx="106.7" cy="152.6" r=".51"/>
<circle cx="141" cy="75.2" r=".51"/>
<circle cx="92.7" cy="153.9" r=".51"/>
<circle cx="111.8" cy="141.2" r=".51"/>
<circle cx="88.9" cy="179.3" r=".51"/>
<circle cx="137.2" cy="180.6" r=".51"/>
<circle cx="116.8" cy="152.6" r=".51"/>
<circle cx="101.6" cy="166.6" r=".51"/>
<circle cx="146.1" cy="63.7" r=".51"/>
<circle cx="101.6" cy="171.7" r=".51"/>
<circle cx="111.8" cy="152.6" r=".51"/>
<circle cx="43.2" cy="129.8" r=".51"/>
<circle cx="146.1" cy="128.5" r=".51"/>
<circle cx="116.8" cy="141.2" r=".51"/>
<circle cx="78.7" cy="84.1" r=".51"/>
<circle cx="166.4" cy="53.6" r=".51"/>
</g>
<g fill="none" stroke="#000084" stroke-width=".18">
<path d="M257.2 100l1.2 1.2M258.4 100l-1.2 1.2M272.4 100l1.3 1.2M273.7 100l-1.3 1.2M257.2 113.9l1.2 1.3M258.4 113.9l-1.2 1.3M272.4 113.9l1.3 1.3M273.7 113.9l-1.3 1.3M47.7 138.1l1.2 1.2M48.9 138.1l-1.2 1.2M257.2 127.9l1.2 1.2M258.4 127.9l-1.2 1.2"/>
<path d="M272.4 127.9l1.3 1.2M273.7 127.9l-1.3 1.2M47.7 148.2l1.2 1.2M48.9 148.2l-1.2 1.2M257.2 140.6l1.2 1.2M258.4 140.6l-1.2 1.2M272.4 140.6l1.3 1.2M273.7 140.6l-1.3 1.2M47.7 160.9l1.2 1.2M48.9 160.9l-1.2 1.2"/>
</g>
<text font-size="2.8" fill="#840000" x="178" y="190.5">Title: Attenuator Driver Shift/ULN Edition</text>
<g font-size="2.1" fill="#008484">
<text x="114.1" y="35.9">ULN2803ADWR</text>
<text x="120.5" y="33.2">Q1</text>
<text x="146" y="63.2">MMSZ4713-TP</text>
<text x="148.9" y="67">Z2</text>
<text x="114.1" y="89.2">ULN2803ADWR</text>
<text x="120.5" y="86.5">Q2</text>
<text x="155.3" y="121.5">Z3</text>
<text x="156.3" y="124.2">MMSZ4713-TP</text>
<text x="126.1" y="145.6">Z1</text>
<text x="127.1" y="148.3">MMSZ4713-TP</text>
<text x="74.8" y="154.8">SN754410NE</text>
<text x="86.3" y="152.2">U4</text>
<text x="148.5" y="158.5">Q3</text>
<text x="148.7" y="161.2">PDTC114Y</text>
<text x="149.8" y="180.1">Q4</text>
<text x="150" y="182.8">PDTC114Y</text>
</g>
<g font-size="2.1" fill="#840000">
<text x="178" y="184">Sheet: /</text>
<text x="178" y="181">Marcus Gustafsson, SA5PMG</text>
<text x="178" y="186.7">File: AttenuatorDriverV7.sch</text>
<text x="178" y="196.9">KiCad E.D.A. kicad (5.1.5)-3</text>
<text x="178" y="194.1">Size: A4</text>
<text x="200" y="194.1">Date: 2020-01-21</text>
<text x="263" y="194.1">Rev: 2</text>
<text x="263" y="196.9">Id: 1/2</text>
</g>
<g font-size="1.8" fill="#840000">
<text x="35" y="11.9">1</text>
<text x="85" y="11.9">2</text>
<text x="135" y="11.9">3</text>
<text x="185" y="11.9">4</text>
<text x="235" y="11.9">5</text>
<text x="285" y="11.9">6</text>
<text x="190.7" y="21.6">1</text>
<text x="202.1" y="21.6">2</text>
<text x="214.9" y="22.5">LED_04</text>
<text x="270.3" y="22.8" transform="rotate(-90 270.3 22.8)">14</text>
<text x="10.4" y="35.9">A</text>
<text x="190.7" y="34.3">3</text>
<text x="202.1" y="34.3">4</text>
<text x="214.9" y="35.2">LED_03</text>
<text x="285.4" y="35.9">A</text>
<text x="16.4" y="40.3">SER_DATA</text>
<text x="63.8" y="39.4">14</text>
<text x="73.4" y="36.8" transform="rotate(-90 73.4 36.8)">16</text>
<text x="81.6" y="39.4">15</text>
<text x="82.1" y="41.9">1</text>
<text x="108.7" y="39.4">1</text>
<text x="108.7" y="41.9">2</text>
<text x="133.7" y="41.9">17</text>
<text x="133.7" y="39.4">18</text>
<text x="17.6" y="45.3">SER_CLK</text>
<text x="63.8" y="47">10</text>
<text x="63.8" y="44.4">11</text>
<text x="82.1" y="44.4">2</text>
<text x="82.1" y="47">3</text>
<text x="108.7" y="44.4">3</text>
<text x="108.7" y="47">4</text>
<text x="133.7" y="47">15</text>
<text x="133.7" y="44.4">16</text>
<text x="190.7" y="47">5</text>
<text x="202.1" y="47">6</text>
<text x="214.9" y="47.9">LED_02</text>
<text x="270.3" y="42.6" transform="rotate(-90 270.3 42.6)">7</text>
<text x="15.3" y="53">SER_LATCH</text>
<text x="63.8" y="52.1">12</text>
<text x="82.1" y="49.5">4</text>
<text x="82.1" y="52.1">5</text>
<text x="108.7" y="49.5">5</text>
<text x="108.7" y="52.1">6</text>
<text x="133.7" y="52.1">13</text>
<text x="133.7" y="49.5">14</text>
<text x="18.8" y="56.8">SER_EN</text>
<text x="63.8" y="54.6">13</text>
<text x="82.1" y="54.6">6</text>
<text x="82.1" y="57.1">7</text>
<text x="108.7" y="54.6">7</text>
<text x="108.7" y="57.1">8</text>
<text x="133.7" y="59.7">10</text>
<text x="133.7" y="57.1">11</text>
<text x="133.7" y="54.6">12</text>
<text x="190.7" y="59.7">9</text>
<text x="202.1" y="59.7">8</text>
<text x="82.1" y="62.2">9</text>
<text x="214.9" y="60.6">LED_01</text>
<text x="270.3" y="62.2" transform="rotate(-90 270.3 62.2)">14</text>
<text x="73.4" y="66.8" transform="rotate(-90 73.4 66.8)">8</text>
<text x="122.9" y="66.8" transform="rotate(-90 122.9 66.8)">9</text>
<text x="190.7" y="74.9">1</text>
<text x="202.1" y="74.9">2</text>
<text x="214.9" y="75.8">LED_08</text>
<text x="270.3" y="82" transform="rotate(-90 270.3 82)">7</text>
<text x="10.4" y="85.9">B</text>
<text x="190.7" y="87.6">3</text>
<text x="202.1" y="87.6">4</text>
<text x="214.9" y="88.5">LED_07</text>
<text x="285.4" y="85.9">B</text>
<text x="63.8" y="92.7">14</text>
<text x="73.4" y="90.1" transform="rotate(-90 73.4 90.1)">16</text>
<text x="81.6" y="92.7">15</text>
<text x="82.1" y="95.2">1</text>
<text x="108.7" y="92.7">1</text>
<text x="108.7" y="95.2">2</text>
<text x="133.7" y="95.2">17</text>
<text x="133.7" y="92.7">18</text>
<text x="63.8" y="100.3">10</text>
<text x="63.8" y="97.8">11</text>
<text x="82.1" y="97.8">2</text>
<text x="82.1" y="100.3">3</text>
<text x="108.7" y="97.8">3</text>
<text x="108.7" y="100.3">4</text>
<text x="133.7" y="100.3">15</text>
<text x="133.7" y="97.8">16</text>
<text x="190.7" y="100.3">5</text>
<text x="202.1" y="100.3">6</text>
<text x="214.9" y="101.2">LED_06</text>
<text x="258.7" y="100.3">11</text>
<text x="270.2" y="100.3">10</text>
<text x="63.8" y="105.4">12</text>
<text x="63.8" y="107.9">13</text>
<text x="82.1" y="102.9">4</text>
<text x="82.1" y="105.4">5</text>
<text x="82.1" y="107.9">6</text>
<text x="108.7" y="102.9">5</text>
<text x="108.7" y="105.4">6</text>
<text x="108.7" y="107.9">7</text>
<text x="133.7" y="107.9">12</text>
<text x="133.7" y="105.4">13</text>
<text x="133.7" y="102.9">14</text>
<text x="82.1" y="110.5">7</text>
<text x="108.7" y="110.5">8</text>
<text x="133.7" y="113">10</text>
<text x="133.7" y="110.5">11</text>
<text x="190.7" y="113">9</text>
<text x="202.1" y="113">8</text>
<text x="214.9" y="113.9">LED_05</text>
<text x="82.1" y="115.6">9</text>
<text x="258.7" y="114.3">13</text>
<text x="270.2" y="114.3">12</text>
<text x="73.4" y="120.1" transform="rotate(-90 73.4 120.1)">8</text>
<text x="122.9" y="120.1" transform="rotate(-90 122.9 120.1)">9</text>
<text x="258.7" y="128.3">11</text>
<text x="270.2" y="128.3">10</text>
<text x="10.4" y="135.9">C</text>
<text x="37.8" y="135.8" transform="rotate(-90 37.8 135.8)">16</text>
<text x="285.4" y="135.9">C</text>
<text x="28.2" y="143.5">11</text>
<text x="28.2" y="138.4">14</text>
<text x="46" y="138.4">15</text>
<text x="46.5" y="141">1</text>
<text x="46.5" y="143.5">2</text>
<text x="258.7" y="141">13</text>
<text x="270.2" y="141">12</text>
<text x="28.2" y="146">10</text>
<text x="46.5" y="146">3</text>
<text x="46.5" y="148.6">4</text>
<text x="28.2" y="151.1">12</text>
<text x="28.2" y="153.7">13</text>
<text x="46.5" y="151.1">5</text>
<text x="46.5" y="153.7">6</text>
<text x="89.9" y="155.7" transform="rotate(-90 89.9 155.7)">8</text>
<text x="147.6" y="155.7" transform="rotate(-90 147.6 155.7)">3</text>
<text x="159" y="154.6">LED_09</text>
<text x="46.5" y="156.2">7</text>
<text x="46.5" y="161.3">9</text>
<text x="80.8" y="161.3">2</text>
<text x="137.9" y="160.5">1</text>
<text x="37.8" y="165.8" transform="rotate(-90 37.8 165.8)">8</text>
<text x="80.8" y="163.8">7</text>
<text x="96" y="163.8">3</text>
<text x="96" y="166.4">6</text>
<text x="147.6" y="163.3" transform="rotate(-90 147.6 163.3)">2</text>
<text x="80.3" y="168.9">10</text>
<text x="80.3" y="171.4">15</text>
<text x="95.6" y="168.9">11</text>
<text x="95.6" y="171.4">14</text>
<text x="84.8" y="178.5" transform="rotate(-90 84.8 178.5)">4</text>
<text x="87.4" y="178.5" transform="rotate(-90 87.4 178.5)">5</text>
<text x="92.5" y="179" transform="rotate(-90 92.5 179)">13</text>
<text x="148.8" y="177.3" transform="rotate(-90 148.8 177.3)">3</text>
<text x="160.3" y="176.1">LED_10</text>
<text x="10.4" y="185.9">D</text>
<text x="139.2" y="182.1">1</text>
<text x="148.8" y="184.9" transform="rotate(-90 148.8 184.9)">2</text>
<text x="285.4" y="185.9">D</text>
<text x="35" y="199.9">1</text>
<text x="85" y="199.9">2</text>
<text x="135" y="199.9">3</text>
<text x="185" y="199.9">4</text>
<text x="235" y="199.9">5</text>
<text x="285" y="199.9">6</text>
</g>
<g font-size="1.8" fill="#008484">
<text x="182.7" y="16.2">620</text>
<text x="183" y="13.6">R9</text>
<text x="191.3" y="16.8">SN74LS06DR</text>
<text x="195.1" y="14.5">U5A</text>
<text x="262.6" y="16.2">+5V</text>
<text x="178.5" y="20.6">GND</text>
<text x="182.4" y="22.5">4.7k</text>
<text x="182.5" y="20">R10</text>
<text x="207.9" y="20">R25</text>
<text x="208.1" y="22.5">330</text>
<text x="77.1" y="27.6">+5V</text>
<text x="182.5" y="26.3">R11</text>
<text x="182.7" y="28.9">620</text>
<text x="191.3" y="29.5">SN74LS06DR</text>
<text x="195.1" y="27.2">U5B</text>
<text x="271.1" y="28.6" transform="rotate(-90 271.1 28.6)">VCC</text>
<text x="61.6" y="35.4" transform="rotate(-90 61.6 35.4)">4.7k</text>
<text x="62.5" y="30.1">R64</text>
<text x="69.9" y="32.9">74HC595</text>
<text x="72.5" y="30.6">U2</text>
<text x="90.9" y="35.8">GND</text>
<text x="178.5" y="33.3">GND</text>
<text x="182.4" y="35.2">4.7k</text>
<text x="182.5" y="32.7">R12</text>
<text x="207.9" y="32.7">R26</text>
<text x="208.1" y="35.2">330</text>
<text x="276.5" y="31.5">U5G</text>
<text x="276.9" y="33.8">SN74LS06DR</text>
<text x="66.5" y="40.3">SER</text>
<text x="74.3" y="41.3" transform="rotate(-90 74.3 41.3)">VCC</text>
<text x="78.1" y="40.3">QA</text>
<text x="110.5" y="40.3">IN1</text>
<text x="128.6" y="40.3">OUT1</text>
<text x="182.5" y="39">R13</text>
<text x="182.7" y="41.6">620</text>
<text x="195.1" y="39.9">U5C</text>
<text x="271.1" y="39.1" transform="rotate(-90 271.1 39.1)">GND</text>
<text x="66.5" y="47.9">SRCLR</text>
<text x="66.5" y="45.3">SRCLK</text>
<text x="78.1" y="42.8">QB</text>
<text x="78.1" y="45.3">QC</text>
<text x="78.1" y="47.9">QD</text>
<text x="110.5" y="42.8">IN2</text>
<text x="110.5" y="45.3">IN3</text>
<text x="110.5" y="47.9">IN4</text>
<text x="128.6" y="47.9">OUT4</text>
<text x="128.6" y="45.3">OUT3</text>
<text x="128.6" y="42.8">OUT2</text>
<text x="178.5" y="46">GND</text>
<text x="182.4" y="47.9">4.7k</text>
<text x="182.5" y="45.4">R14</text>
<text x="191.3" y="42.2">SN74LS06DR</text>
<text x="207.9" y="45.4">R27</text>
<text x="208.1" y="47.9">330</text>
<text x="66.5" y="53">RCLK</text>
<text x="78.2" y="50.4">QE</text>
<text x="78.3" y="53">QF</text>
<text x="110.5" y="50.4">IN5</text>
<text x="110.5" y="53">IN6</text>
<text x="128.6" y="53">OUT6</text>
<text x="128.6" y="50.4">OUT5</text>
<text x="182.5" y="51.7">R15</text>
<text x="195.1" y="52.6">U5D</text>
<text x="259.7" y="49.2">GND</text>
<text x="66.5" y="55.5">OE</text>
<text x="78" y="55.5">QG</text>
<text x="78.1" y="58">QH</text>
<text x="110.5" y="55.5">IN7</text>
<text x="110.5" y="58">IN8</text>
<text x="128.6" y="58">OUT8</text>
<text x="128.6" y="55.5">OUT7</text>
<text x="160.6" y="59.4">GND</text>
<text x="178.5" y="58.7">GND</text>
<text x="182.5" y="58.1">R16</text>
<text x="182.7" y="54.3">620</text>
<text x="191.3" y="54.9">SN74LS06DR</text>
<text x="207.9" y="58.1">R28</text>
<text x="262.6" y="55.5">+5V</text>
<text x="74.3" y="64.5" transform="rotate(-90 74.3 64.5)">GND</text>
<text x="77.7" y="63.1">QH'</text>
<text x="123.8" y="65" transform="rotate(-90 123.8 65)">GND</text>
<text x="129.2" y="60.6">COM</text>
<text x="139.3" y="60">+24V</text>
<text x="182.4" y="60.6">4.7k</text>
<text x="208.1" y="60.6">330</text>
<text x="139.9" y="70.8">C9</text>
<text x="182.5" y="67">R17</text>
<text x="182.7" y="69.5">620</text>
<text x="191.3" y="70.1">SN74LS06DR</text>
<text x="195.1" y="67.8">U6A</text>
<text x="271.1" y="68" transform="rotate(-90 271.1 68)">VCC</text>
<text x="276.5" y="70.9">U6G</text>
<text x="71.8" y="73.9">GND</text>
<text x="121.4" y="73.9">GND</text>
<text x="140" y="73.3">47u</text>
<text x="178.5" y="73.9">GND</text>
<text x="182.4" y="75.9">4.7k</text>
<text x="182.5" y="73.3">R18</text>
<text x="207.9" y="73.3">R29</text>
<text x="208.1" y="75.9">330</text>
<text x="276.9" y="73.2">SN74LS06DR</text>
<text x="62.5" y="83.5">R65</text>
<text x="72.5" y="84">U3</text>
<text x="77.1" y="80.9">+5V</text>
<text x="139.1" y="81.5">GND</text>
<text x="182.5" y="79.7">R19</text>
<text x="182.7" y="82.2">620</text>
<text x="191.3" y="82.8">SN74LS06DR</text>
<text x="195.1" y="80.5">U6B</text>
<text x="271.1" y="78.5" transform="rotate(-90 271.1 78.5)">GND</text>
<text x="61.6" y="88.8" transform="rotate(-90 61.6 88.8)">4.7k</text>
<text x="69.9" y="86.3">74HC595</text>
<text x="90.9" y="89.1">GND</text>
<text x="178.5" y="86.6">GND</text>
<text x="182.4" y="88.6">4.7k</text>
<text x="182.5" y="86">R20</text>
<text x="207.9" y="86">R30</text>
<text x="208.1" y="88.6">330</text>
<text x="259.7" y="88.6">GND</text>
<text x="66.5" y="93.6">SER</text>
<text x="74.3" y="94.7" transform="rotate(-90 74.3 94.7)">VCC</text>
<text x="78.1" y="93.6">QA</text>
<text x="110.5" y="93.6">IN1</text>
<text x="128.6" y="93.6">OUT1</text>
<text x="182.5" y="92.4">R21</text>
<text x="182.7" y="94.9">620</text>
<text x="191.3" y="95.5">SN74LS06DR</text>
<text x="195.1" y="93.2">U6C</text>
<text x="259.8" y="95.5">SN74LS06DR</text>
<text x="263.7" y="93.2">U5E</text>
<text x="66.5" y="101.2">SRCLR</text>
<text x="66.5" y="98.7">SRCLK</text>
<text x="78.1" y="96.1">QB</text>
<text x="78.1" y="98.7">QC</text>
<text x="78.1" y="101.2">QD</text>
<text x="110.5" y="96.1">IN2</text>
<text x="110.5" y="98.7">IN3</text>
<text x="110.5" y="101.2">IN4</text>
<text x="128.6" y="101.2">OUT4</text>
<text x="128.6" y="98.7">OUT3</text>
<text x="128.6" y="96.1">OUT2</text>
<text x="178.5" y="99.3">GND</text>
<text x="182.4" y="101.3">4.7k</text>
<text x="182.5" y="98.7">R22</text>
<text x="207.9" y="98.7">R31</text>
<text x="208.1" y="101.3">330</text>
<text x="66.5" y="106.3">RCLK</text>
<text x="78.2" y="103.8">QE</text>
<text x="78.3" y="106.3">QF</text>
<text x="110.5" y="103.8">IN5</text>
<text x="110.5" y="106.3">IN6</text>
<text x="128.6" y="106.3">OUT6</text>
<text x="128.6" y="103.8">OUT5</text>
<text x="182.5" y="105.1">R23</text>
<text x="182.7" y="107.6">620</text>
<text x="195.1" y="105.9">U6D</text>
<text x="263.8" y="107.2">U5F</text>
<text x="66.5" y="108.8">OE</text>
<text x="78" y="108.8">QG</text>
<text x="78.1" y="111.4">QH</text>
<text x="110.5" y="108.8">IN7</text>
<text x="110.5" y="111.4">IN8</text>
<text x="128.6" y="111.4">OUT8</text>
<text x="128.6" y="108.8">OUT7</text>
<text x="129.2" y="113.9">COM</text>
<text x="138.8" y="113.4">+VSW</text>
<text x="160.6" y="112.7">GND</text>
<text x="178.5" y="112">GND</text>
<text x="182.4" y="114">4.7k</text>
<text x="182.5" y="111.4">R24</text>
<text x="191.3" y="108.2">SN74LS06DR</text>
<text x="207.9" y="111.4">R32</text>
<text x="208.1" y="114">330</text>
<text x="259.8" y="109.5">SN74LS06DR</text>
<text x="74.3" y="117.9" transform="rotate(-90 74.3 117.9)">GND</text>
<text x="77.7" y="116.5">QH'</text>
<text x="123.8" y="118.3" transform="rotate(-90 123.8 118.3)">GND</text>
<text x="150.8" y="114.4">+VSW</text>
<text x="140" y="124.1">C10</text>
<text x="259.8" y="123.5">SN74LS06DR</text>
<text x="263.7" y="121.2">U6E</text>
<text x="26.1" y="131.9" transform="rotate(-90 26.1 131.9)">4.7k</text>
<text x="26.9" y="126.7">R63</text>
<text x="34.4" y="132">74HC595</text>
<text x="37" y="129.7">U1</text>
<text x="41.6" y="126.7">+5V</text>
<text x="71.8" y="127.2">GND</text>
<text x="121.4" y="127.2">GND</text>
<text x="140" y="126.7">47u</text>
<text x="55.3" y="134.9">GND</text>
<text x="110.5" y="137.5">+8V</text>
<text x="139.1" y="133.6">GND</text>
<text x="259.8" y="136.2">SN74LS06DR</text>
<text x="263.8" y="133.9">U6F</text>
<text x="31" y="139.3">SER</text>
<text x="38.7" y="140.4" transform="rotate(-90 38.7 140.4)">VCC</text>
<text x="42.6" y="141.9">QB</text>
<text x="42.6" y="139.3">QA</text>
<text x="31" y="146.9">SRCLR</text>
<text x="31" y="144.4">SRCLK</text>
<text x="42.6" y="144.4">QC</text>
<text x="42.6" y="146.9">QD</text>
<text x="42.6" y="149.5">QE</text>
<text x="91.1" y="145.7">+5V</text>
<text x="110.8" y="149.5">47u</text>
<text x="112" y="147">C6</text>
<text x="31" y="154.6">OE</text>
<text x="42.5" y="154.6">QG</text>
<text x="42.7" y="152">QF</text>
<text x="152.2" y="154.6">330</text>
<text x="152.6" y="152.1">R7</text>
<text x="33.7" y="157.7">GND</text>
<text x="42.6" y="157.1">QH</text>
<text x="83.1" y="159.6">1,2EN</text>
<text x="90.8" y="161.7" transform="rotate(-90 90.8 161.7)">VCC2</text>
<text x="93.3" y="161.7" transform="rotate(-90 93.3 161.7)">VCC1</text>
<text x="109.9" y="159">GND</text>
<text x="131.9" y="159.7">620</text>
<text x="132.2" y="157.1">R3</text>
<text x="38.7" y="163.6" transform="rotate(-90 38.7 163.6)">GND</text>
<text x="42.1" y="162.2">QH'</text>
<text x="83.1" y="162.2">1A</text>
<text x="83.1" y="164.7">2A</text>
<text x="83.1" y="167.3">3,4EN</text>
<text x="92.6" y="164.7">1Y</text>
<text x="92.6" y="167.3">2Y</text>
<text x="127.7" y="164.1">GND</text>
<text x="131.6" y="166">4.7k</text>
<text x="132.2" y="163.5">R4</text>
<text x="36.3" y="171.7">GND</text>
<text x="83.1" y="169.8">3A</text>
<text x="83.1" y="172.3">4A</text>
<text x="92.6" y="169.8">3Y</text>
<text x="92.6" y="172.3">4Y</text>
<text x="132.2" y="172.4">R5</text>
<text x="145.5" y="169.2">GND</text>
<text x="153.8" y="173.7">R8</text>
<text x="59.9" y="174.9">R1</text>
<text x="66.2" y="174.9">R2</text>
<text x="85.7" y="176.3" transform="rotate(-90 85.7 176.3)">GND</text>
<text x="88.3" y="176.3" transform="rotate(-90 88.3 176.3)">GND</text>
<text x="90.8" y="176.3" transform="rotate(-90 90.8 176.3)">GND</text>
<text x="93.3" y="176.3" transform="rotate(-90 93.3 176.3)">GND</text>
<text x="127.7" y="179.3">GND</text>
<text x="131.9" y="174.9">620</text>
<text x="132.2" y="178.7">R6</text>
<text x="153.5" y="176.2">330</text>
<text x="59.1" y="180.2" transform="rotate(-90 59.1 180.2)">4.7k</text>
<text x="65.5" y="180.2" transform="rotate(-90 65.5 180.2)">4.7k</text>
<text x="87.1" y="184.4">GND</text>
<text x="131.6" y="181.3">4.7k</text>
<text x="60.4" y="188.2">GND</text>
<text x="146.8" y="190.7">GND</text>
</g>
<g font-size="1.8">
<text x="29.2" y="39.4">SER_DATA</text>
<text x="29.2" y="44.4">SER_CLK</text>
<text x="29.2" y="52.1">SER_LATCH</text>
<text x="29.2" y="55.9">SER_EN</text>
<text x="84.9" y="62.2">SER_CASC_1</text>
<text x="21.6" y="92.7">SER_CASC_1</text>
<text x="21.6" y="97.8">SER_CLK</text>
<text x="21.6" y="105.4">SER_LATCH</text>
<text x="21.6" y="109.2">SER_EN</text>
<text x="84.9" y="115.6">SER_CASC_2</text>
<text x="188" y="127.1">Sheet: MCU_PWR_ETC</text>
<text x="15.2" y="143.5">SER_CLK</text>
<text x="15.2" y="138.4">SER_CASC_2</text>
<text x="50.8" y="141">RELAY_2_EN</text>
<text x="53" y="143.5">RELAY_1B</text>
<text x="53" y="146">RELAY_2A</text>
<text x="15.2" y="154.9">SER_EN</text>
<text x="15.2" y="151.1">SER_LATCH</text>
<text x="53" y="151.1">RELAY_2B</text>
<text x="53" y="153.7">RELAY_1A</text>
<text x="50.8" y="156.2">RELAY_1_EN</text>
<text x="68.6" y="158.7">RELAY_1_EN 1</text>
<text x="68.6" y="161.3">RELAY_1A</text>
<text x="188" y="156.6">File: MCU_PWR_ETC.sch</text>
<text x="68.6" y="163.8">RELAY_1B</text>
<text x="68.6" y="166.4">RELAY_2_EN 9</text>
<text x="68.6" y="168.9">RELAY_2A</text>
<text x="68.6" y="171.4">RELAY_2B</text>
</g>
<g font-size="1.8" fill="#008400">
<text x="150" y="57.8" transform="rotate(-90 150 57.8)">+24V</text>
<text x="31" y="152">RCLK</text>
<text x="92.5" y="156.2" transform="rotate(-90 92.5 156.2)">16</text>
<text x="89.9" y="179" transform="rotate(-90 89.9 179)">12</text>
</g>
<g font-size="1.6" fill="#008484">
<text x="89.2" y="29.9">C2</text>
<text x="85.5" y="35">0.1uF</text>
<text x="253.2" y="32.6">0.1uF</text>
<text x="253.8" y="30.1">C11</text>
<text x="153.7" y="40.1">ATTENUATOR_1</text>
<text x="159.1" y="43.9">J3</text>
<text x="129.8" y="69.5">C7</text>
<text x="253.8" y="69.5">C12</text>
<text x="128.7" y="72">0.1uF</text>
<text x="253.2" y="72">0.1uF</text>
<text x="89.2" y="83.3">C3</text>
<text x="85.5" y="88.4">0.1uF</text>
<text x="153.7" y="115.7">ATTENUATOR_2</text>
<text x="159.1" y="117.8">J4</text>
<text x="128.7" y="125.3">0.1uF</text>
<text x="129.8" y="122.8">C8</text>
<text x="53.6" y="129">C1</text>
<text x="50" y="134.1">0.1uF</text>
<text x="104.4" y="146.9">C5</text>
<text x="107.8" y="146.9">1uF</text>
<text x="103.1" y="151.9">C4</text>
<text x="99.5" y="156.9">0.1uF</text>
<text x="109.9" y="166.9">RELAY_1</text>
<text x="110.1" y="164.8">J1</text>
<text x="109.9" y="172">RELAY_2</text>
<text x="110.1" y="169.8">J2</text>
</g>
<g font-size="1.4" fill="#008484">
<text x="157.2" y="46.5">9</text>
<text x="161.2" y="46.5">10</text>
<text x="157.2" y="51.6">5</text>
<text x="157.2" y="49">7</text>
<text x="162" y="51.6">6</text>
<text x="162" y="49">8</text>
<text x="157.2" y="56.6">1</text>
<text x="157.2" y="54.1">3</text>
<text x="162" y="56.6">2</text>
<text x="162" y="54.1">4</text>
<text x="157.2" y="99.8">9</text>
<text x="161.2" y="99.8">10</text>
<text x="157.2" y="107.4">3</text>
<text x="157.2" y="104.9">5</text>
<text x="157.2" y="102.4">7</text>
<text x="162" y="107.4">4</text>
<text x="162" y="104.9">6</text>
<text x="162" y="102.4">8</text>
<text x="157.2" y="110">1</text>
<text x="162" y="110">2</text>
<text x="145.8" y="155.7" transform="rotate(-90 145.8 155.7)">C</text>
<text x="137.9" y="158.7">B</text>
<text x="105.2" y="164.6">1</text>
<text x="105.2" y="167.1">2</text>
<text x="145.8" y="163.3" transform="rotate(-90 145.8 163.3)">E</text>
<text x="105.2" y="169.7">1</text>
<text x="105.2" y="172.2">2</text>
<text x="147.1" y="177.3" transform="rotate(-90 147.1 177.3)">C</text>
<text x="139.2" y="180.3">B</text>
<text x="147.1" y="184.9" transform="rotate(-90 147.1 184.9)">E</text>
</g>
</svg>
